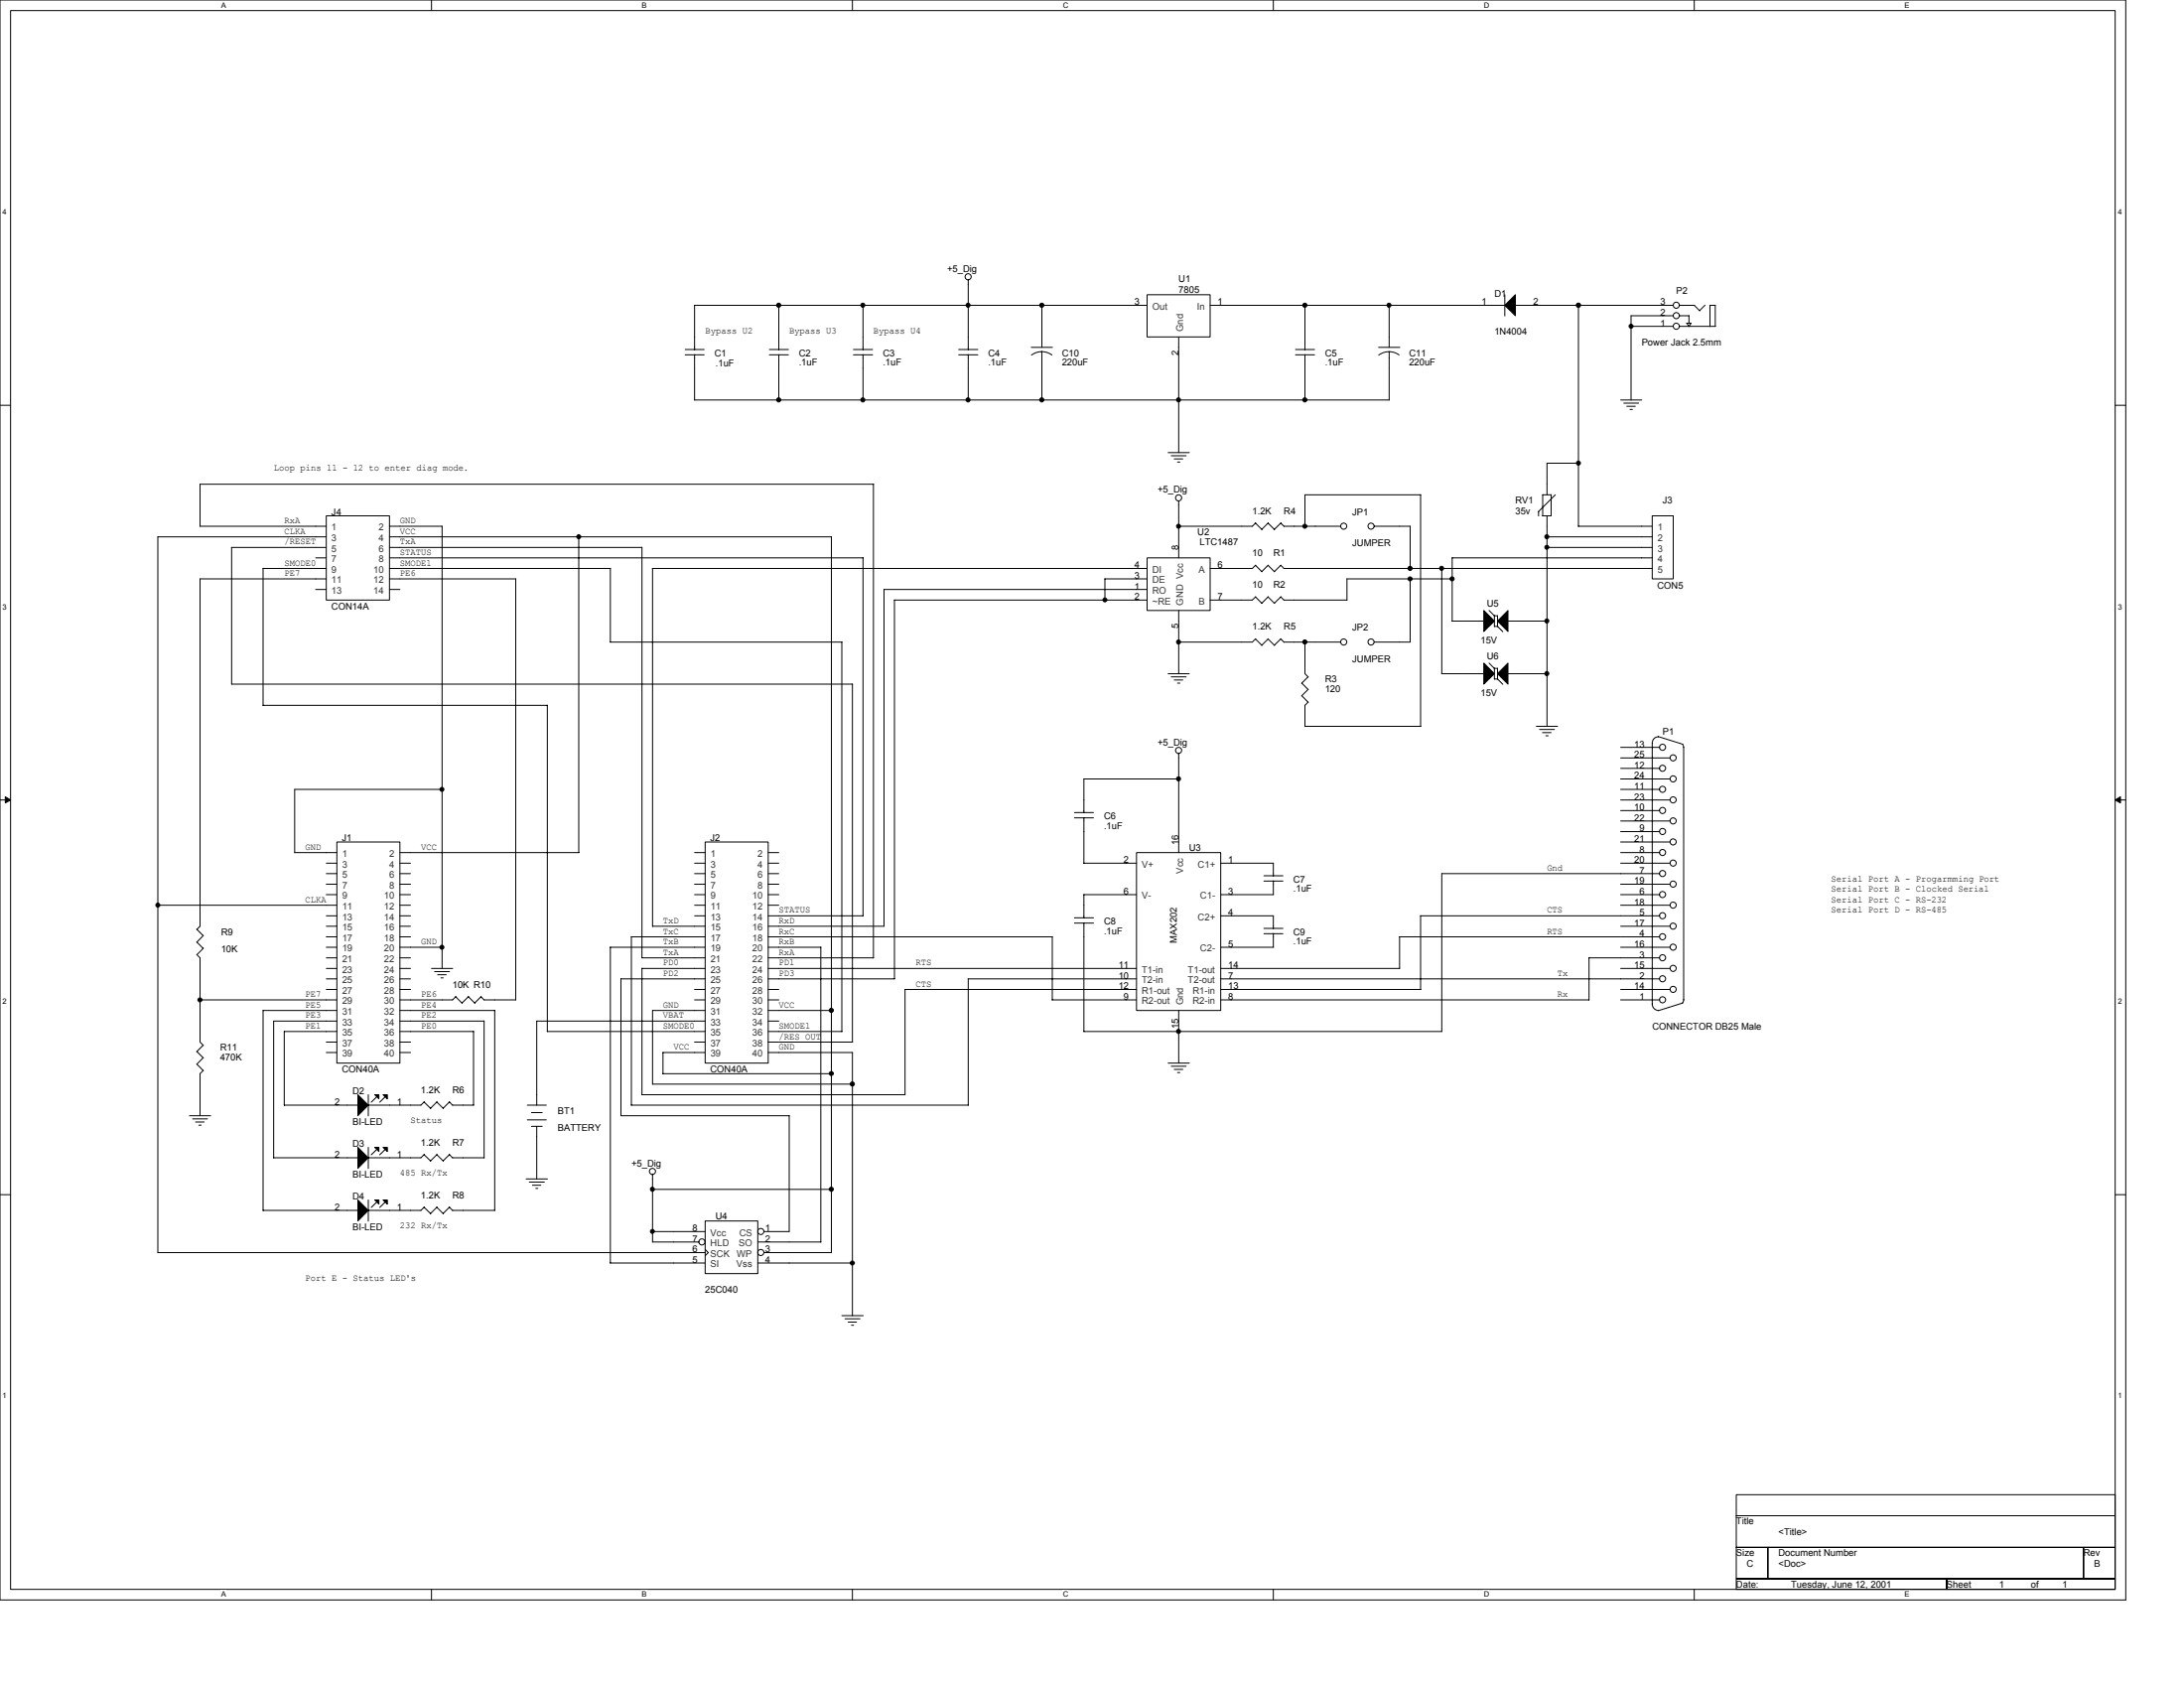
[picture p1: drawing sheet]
<svg xmlns="http://www.w3.org/2000/svg" width="279mm" height="216mm" viewBox="0 0 279 216" stroke-linecap="round" stroke-linejoin="round" font-family="sans-serif">
<path d="M0 0h271.9v204.6h-271.9zM1.4 1.4h269.2v201.9h-269.2z" fill="none" stroke="#000" stroke-width=".13"/>
<g fill="#fff">
<path d="M28.3 .1h.6v1.1h-.6z"/>
<path d="M28.3 203.4h.6v1.1h-.6z"/>
</g>
<path d="M55.2 0v1.4M55.2 203.3v1.3" fill="none" stroke="#000" stroke-width=".13"/>
<g fill="#fff">
<path d="M82.1 .1h.7v1.1h-.7z"/>
<path d="M82.1 203.4h.7v1.1h-.7z"/>
</g>
<path d="M109.1 0v1.4M109.1 203.3v1.3" fill="none" stroke="#000" stroke-width=".13"/>
<g fill="#fff">
<path d="M136 .1h.7v1.1h-.7z"/>
<path d="M136 203.4h.7v1.1h-.7z"/>
</g>
<path d="M162.9 0v1.4M162.9 203.3v1.3" fill="none" stroke="#000" stroke-width=".13"/>
<g fill="#fff">
<path d="M189.8 .1h.7v1.1h-.7z"/>
<path d="M189.8 203.4h.7v1.1h-.7z"/>
</g>
<path d="M216.7 0v1.4M216.7 203.3v1.3" fill="none" stroke="#000" stroke-width=".13"/>
<g fill="#fff">
<path d="M243.7 .1h.6v1.1h-.6z"/>
<path d="M243.7 203.4h.6v1.1h-.6z"/>
<path d="M.3 26.6h.6v1h-.6z"/>
<path d="M270.9 26.6h.6v1h-.6z"/>
<path d="M.3 77.1h.6v1h-.6z"/>
<path d="M270.9 77.1h.6v1h-.6z"/>
</g>
<path d="M0 51.8h1.4M270.6 51.8h1.3" fill="none" stroke="#000" stroke-width=".13"/>
<g fill="#fff">
<path d="M.3 127.6h.6v1h-.6z"/>
<path d="M270.9 127.6h.6v1h-.6z"/>
</g>
<path d="M0 102.3h1.4M270.6 102.3h1.3" fill="none" stroke="#000" stroke-width=".13"/>
<path d="M.7 101.9l.7 .4-.7 .4zM270.6 102.3l.7-.4v.8z" fill="#000" stroke="#000" stroke-width=".13"/>
<g fill="#fff">
<path d="M.3 178h.6v1.1h-.6z"/>
<path d="M270.9 178h.6v1.1h-.6z"/>
</g>
<g fill="none" stroke="#000" stroke-width=".13">
<path d="M88.8 39.1h57.9M88.9 39.1v5.6M99.6 39.1v5.6M110.4 39.1v5.6M123.9 35.8v8.9M133.3 39v5.4M146.7 37.7h8.1v5.4h-8.1zM154.8 39.1h37.7M166.9 39v5.7M177.7 39v5.4M192.5 37.7v2.7M193.8 39.1h20.3"/>
<path d="M201.9 39.1v28.2M214.9 39.1h1.9l.6 .7M218.1 39l-.7 .7M218.7 39.1h.7M218.8 39.1v2.7M219.4 39v2.7M87.7 45.4h2.4M87.7 44.7h2.4M88.9 51.2h88.8M88.9 45.4v5.8M98.4 45.4h2.5M98.4 44.7h2.5"/>
<path d="M99.6 45.4v5.8M109.2 45.4h2.4M109.2 44.7h2.4M110.4 45.4v5.8M122.6 45.4h2.5M122.6 44.7h2.5M123.9 45.4v5.8M131.9 44.4h2.7M133.3 45v6.2M134.6 45.4a2.19 2.19 0 0 0-1.3-.4 2.14 2.14 0 0 0-1.3 .4M149.4 57.9h2.7M149.8 58.3h1.9"/>
<path d="M150.2 58.7h1.1M150.6 59.1h.3M150.8 43.1v14.8M165.7 45.4h2.5M165.7 44.7h2.5M166.9 45.4v5.8M176.4 44.4h2.7M177.7 45v6.2M179 45.4a2.17 2.17 0 0 0-2.6 0M197.9 59.2v4.1M197.9 59.2h4.1M207.3 51.2h2.7"/>
<path d="M207.7 51.6h1.9M208.1 52h1.1M208.5 52.4h.3M208.7 41.7h5.4M214.1 40.4h-5.4v10.8M214.9 40.4h1.2M214.9 41.7h4.6M215.8 41.3l.2 .5 .3-.5M215.8 41.3h.6M216.1 40.4v1M20.2 68.7h21.5M20.2 68.6v91.6"/>
<path d="M25.6 67.3h16.1M25.6 61.9v5.4M25.6 61.9h86.2M33.7 72.7h8M33.7 72.7v17.5M40.4 75.4h1.3M40.4 71.4h1.3M41.7 74h-16.1v44.5M41.7 70h-12.1v17.5M41.7 66h8.1v10.8h-8.1zM49.8 72.7h28.3M49.8 74h16.2"/>
<path d="M49.8 75.4h1.4M49.8 67.3h6.8M49.8 68.7h56.6M49.8 70h32.3v52.5M49.8 71.4h60.6M56.6 67.3v56.6M66 74v53.9M74 68.6v40.5M78.1 72.7v9.4h29.6M106.4 68.7v91.5M110.4 71.4v45.8M111.7 61.9v60.6h-13.4"/>
<path d="M113.1 75.4h33.6M113.1 75.4v43.1M141.3 74h5.4M141.4 74v2.8M146.7 71.4h8.1v6.7h-8.1zM146.7 72.7h-63.2v45.8M146.7 76.8h-32.3v48.4M150.8 67.3h9.4l.4-.4 .8 .8M150.8 64.1v7.3M150.8 78.1v8.1M154.8 72.7h5.4l.4-.4 .8 .8M160.6 76.3l.8 .9"/>
<path d="M160.6 76.3l-.4 .5h-5.4M162.2 66.9l.8 .8 .9-.8 .4 .4M162.2 72.3l.8 .8 .9-.8 .4 .4M162.2 76.3l.8 .9M162.2 66.9l-.8 .8M162.2 72.3l-.8 .8M162.2 76.3l-.8 .9M163.9 76.3l.4 .5M163.9 76.3l-.9 .9M164.3 72.7h47.1M164.3 76.8h8M164.3 67.3h7.2"/>
<path d="M166.9 63.3h14.8v29.6M166.9 63.3v4M175.8 67.3h4.6M180.4 67.3v5.4M180.4 74v8.1M184.4 72.7v13.5h5.4M185.8 74h-13.5v2.8M190.5 78.1l.7 .7M191.6 78.8h-.4v1.3M191.6 78.7v1.4l.7 .7M192.9 79.4h5M197.3 66h1.1"/>
<path d="M197.9 68.7h13.5M197.9 70h13.5M197.9 66v26.9M198.4 63.3v2.7M198.5 63.3h-1.1v2.7M199 63.3l-2.2 2.1v.6M201.9 67.3h9.5M211.4 71.4h-25.6v8h4M211.4 66h2.7v8h-2.7zM29.6 87.5h79.5v45.8M33.6 90.2h36.4v41.7h20.2M107.7 82.1v49.9"/>
<path d="M138.7 99.6v4.3M138.7 99.6h12.1M149.4 86.2h2.7M149.8 86.6h1.9M150.2 87h1.1M150.6 87.4h.3M150.8 96.4v12.7M160.6 81.7l.8 .8M160.6 81.7l-.4 .4h-9.4M162.2 81.7l.8 .8M162.2 81.7l-.8 .8M163.9 81.7l.4 .4"/>
<path d="M163.9 81.7l-.9 .8M164.3 82.1h7.2M166.5 87.4l.9 .8M166.9 92.9h14.9M166.9 82.1v4.1l.5 .4-.9 .8M166.9 90.2v2.7M167.3 88.2l-.8 .8 .9 .8-.5 .4M175.8 82.1h4.6M190.5 84.8l.7 .7M191.2 80.1h.4M191.2 86.8h.4M191.6 85.5h-.4v1.4"/>
<path d="M191.6 85.5v1.3l.7 .7M192.9 86.2h5M196.6 92.9h2.7M197 93.3h1.9M197.3 93.7h1.1M197.8 94.1h.3M207.3 95.6h5M207.3 96.9h6.4M207.3 98.3h5M207.3 99.6h6.4M211.4 95.1v33.4M212.2 94.2a.79 .79 0 0 0-.8 .8"/>
<path d="M212.2 94.2l3.1 1M215.2 95.2l.2 .4v32.3M20.2 115.8h22.9M25.2 118.9l.8 .8-.8 .8 .8 .8M25.6 118.4l-.4 .5M41.7 110.4h1.4M41.7 114.4h1.4M41.7 117.1h1.4M41.7 111.7h1.4M41.7 113.1h1.4M41.7 118.5h1.4M41.7 119.8h1.4"/>
<path d="M43.1 107.7h8.1v28.3h-8.1zM51.2 110.4h1.3M51.2 114.4h1.3M51.2 117.1h1.3M51.2 109.1h22.9M51.2 111.7h1.3M51.2 113.1h1.3M51.2 115.8h1.3M51.2 118.5h1.3M51.2 119.8h1.3M56.6 101h-18.9v8.1h5.4M80.8 119.8h9.4"/>
<path d="M80.8 119.8v21.6M83.5 118.5h6.7M88.9 110.4h1.3M88.9 114.4h1.3M88.9 117.1h1.3M88.9 109.1h1.3M88.9 111.7h1.3M88.9 113.1h1.3M88.9 115.8h1.3M90.2 107.7h8.1v28.3h-8.1zM98.3 110.4h1.3M98.3 114.4h1.3"/>
<path d="M98.3 117.1h12.1M98.3 109.1h1.3M98.3 111.7h1.3M98.3 113.1h1.3M98.3 115.8h1.3M98.3 118.5h14.8M98.3 119.8h36.3M134.6 119.8v8.1M137.5 104.6h2.4M137.5 103.9h2.4M137.5 118.1h2.4M137.5 117.4h2.4"/>
<path d="M138.7 104.6l-.1 5.8h6.8M138.7 118v14M145.4 109.1h10.8v20.1h-10.8zM145.4 114.4h-6.8l.1 3M156.2 110.4h6.7v1.6M156.2 117.1h6.7v1.7M161.7 112.7h2.4M161.7 112h2.4M161.7 119.4h2.4M161.7 118.7h2.4M162.9 112.7v1.7h-6.7M162.9 119.4v1.8h-6.7"/>
<path d="M207.3 110.4h6.4M207.3 114.4h5M207.3 101h5M207.3 102.3h6.4M207.3 103.7h5M207.3 105h6.4M207.3 106.4h5M207.3 107.7h6.4M207.3 109.1h5M207.3 113.1h6.4M207.3 115.8h6.4M207.3 118.5h6.4"/>
<path d="M212.3 117.1h-30.6v9.5M212.3 111.7h-27.9v20.2M212.3 119.8h-33.3v4.1M25.2 122.1l.4 .4v10.8l.4 .4-.8 .8M25.2 134.5l.8 .8M25.6 127.9h17.5M25.6 137.3v5.4M26 135.3l-.8 .8 .8 .8-.4 .5M26 121.3l-.8 .8M41.7 123.9h1.4M41.7 126.6h1.4M41.7 125.2h1.4"/>
<path d="M41.7 121.2h1.4M41.7 122.5h1.4M41.7 133.3h1.4M41.7 134.6h1.4M43.1 129.2h-9.4v25.6M43.1 130.6h-8.1v17.5M43.1 131.9h-6.7v9.5M51.2 123.9h1.3M51.2 126.6h1.3M51.2 125.2h1.3M51.2 121.2h5.4M51.2 122.5h1.3"/>
<path d="M51.2 130.6h10.7l.1 17.5h-4.1M51.2 129.2h12.1M51.2 131.9h9.4v9.5M51.2 133.3h1.3M51.2 134.6h1.3M55.2 123.9h2.7M55.6 124.3h1.9M56 124.7h1.1M56.4 125.1h.3M58.3 127.5l.8 .8M58.3 127.5l-.4 .4h-6.7M59.9 127.5l-.8 .8"/>
<path d="M61.5 127.5l.5 .4M61.6 127.5l-.9 .8-.8-.8M61.9 127.9h4.1M63.3 129.2v25.6M68.6 130.6h21.6M68.7 130.6v10.8M78.1 121.2h12.1M78.1 121.1v40.4h12.1M82.1 122.5h8.1M83.5 138.7h25.6M84.8 137.3h21.6M88.9 126.6h1.3"/>
<path d="M88.9 127.9h1.3M88.9 133.3h1.3M90.2 129.2h-6.7v9.5M90.2 123.9h-8.1v16.1M90.2 125.2h-10.8v17.5M90.2 134.6h-5.4v2.8M98.3 123.9h47.1M98.3 126.6h1.3M98.3 127.9h1.3M98.3 125.2h16.1M98.3 121.2h6.7M98.3 129.2h8.1"/>
<path d="M98.3 130.6h1.3M98.3 131.9h9.4M98.3 133.3h10.8M98.3 134.6h10.8v33.7M105 121.2v37.7M115.8 126.6h29.6M115.8 126.6v13.4M134.6 127.9h10.8M138.7 131.9h45.8M145.4 125.2h-21.5v16.2M149.4 136h2.7M149.8 136.4h1.9"/>
<path d="M150.2 136.8h1.1M150.6 137.2h.3M150.8 129.2v6.8M156.2 123.9h22.8M156.2 126.6h25.6M156.2 127.9h47.1M156.2 125.2h56.1M203.3 122.5h9M203.3 122.5v5.4M207.3 123.9h6.4M207.3 126.6h6.4M207.3 127.9h5"/>
<path d="M207.3 121.2h6.4M215.3 128.3l-3.1 .9a.81 .81 0 0 1-.8-.8M215.4 127.9l-.2 .4M0 152.8h1.4M24.2 142.7h2.7M24.6 143.1h1.9M25 143.5h1.1M25.4 143.9h.3M33.7 154.8h12.1M35 148.1h10.8M36.4 141.4h9.4M47.1 140v2.7"/>
<path d="M47.1 146.7v2.8M47.1 153.5v2.7M48.2 140.3l-.7 .7M48.2 147l-.7 .7M48.2 153.8l-.7 .6M49.3 140.3l-.7 .7M49.3 147l-.7 .7M49.3 153.8l-.7 .6M55.9 140.9l.8 .9M55.9 147.7l.8 .8M55.9 154.4l.8 .8M55.9 140.9l-.8 .9-.8-.9-.5 .5h-6.7"/>
<path d="M55.9 147.7l-.8 .8-.8-.8-.5 .4h-6.7M55.9 154.4l-.8 .8-.8-.8-.5 .4h-6.7M57.9 141.4h2.7M57.9 154.8h5.4M57.9 141.4l-.4-.5-.8 .9M57.9 148.1l-.4-.4-.8 .8M57.9 154.8l-.4-.4-.8 .8M67.3 150.8h2.7M67.5 141.4h2.4M67.5 143.2h2.4M67.7 151.2h1.9M68 144.1h1.4"/>
<path d="M68 142.3h1.4M68.1 151.6h1.1M68.5 152h.3M68.7 144.1v6.7M79.4 142.7h21.6M80.8 141.4h43.1M82.1 140h33.7M83.5 157.5h6.7M83.5 150.2v8.7h5.9M83.5 152.1h22.9M90.2 156.2h6.7v6.7h-6.7zM90.2 159.8l.4 .4-.4 .4"/>
<path d="M96.9 158.9h8.1M101 142.7v14.8h-3.3M270.6 152.8h1.3M20.2 160.2h70M96.9 161.5h12.2M97.7 160.2h8.7M107.7 168.3h2.7M108.1 168.7h1.9M108.5 169.1h1.1M108.9 169.5h.3M222.1 197.9h4.1v4h-4.1zM222.1 191.2h48.5v2.7h-48.5z"/>
<path d="M222.1 193.9h48.5v4h-48.5zM226.2 197.9h40.4v4h-40.4zM266.6 197.9h4v4h-4zM222.1 201.9h26.9v1.4h-26.9zM249 201.9h21.6v1.4h-21.6z"/>
<circle cx="123.9" cy="35.4" r=".39"/>
<circle cx="214.4" cy="39" r=".39"/>
<circle cx="214.4" cy="40.4" r=".39"/>
<circle cx="214.4" cy="41.7" r=".39"/>
<circle cx="150.8" cy="63.7" r=".39"/>
<circle cx="171.9" cy="67.3" r=".39"/>
<circle cx="175.4" cy="67.3" r=".39"/>
<circle cx="150.8" cy="96" r=".39"/>
<circle cx="171.9" cy="82.1" r=".39"/>
<circle cx="175.4" cy="82.1" r=".39"/>
<circle cx="212.7" cy="95.6" r=".39"/>
<circle cx="212.7" cy="98.3" r=".39"/>
<circle cx="214" cy="99.6" r=".39"/>
<circle cx="214" cy="96.9" r=".39"/>
<circle cx="212.7" cy="106.3" r=".39"/>
<circle cx="212.7" cy="119.8" r=".39"/>
<circle cx="212.7" cy="103.7" r=".39"/>
<circle cx="212.7" cy="111.7" r=".39"/>
<circle cx="212.7" cy="109" r=".39"/>
<circle cx="212.7" cy="101" r=".39"/>
<circle cx="212.7" cy="117.1" r=".39"/>
<circle cx="212.7" cy="114.4" r=".39"/>
<circle cx="214" cy="105" r=".39"/>
<circle cx="214" cy="110.4" r=".39"/>
<circle cx="214" cy="118.5" r=".39"/>
<circle cx="214" cy="102.3" r=".39"/>
<circle cx="214" cy="115.8" r=".39"/>
<circle cx="214" cy="113.1" r=".39"/>
<circle cx="214" cy="107.7" r=".39"/>
<circle cx="212.7" cy="127.9" r=".39"/>
<circle cx="212.7" cy="125.2" r=".39"/>
<circle cx="212.7" cy="122.5" r=".39"/>
<circle cx="214" cy="121.1" r=".39"/>
<circle cx="214" cy="126.5" r=".39"/>
<circle cx="214" cy="123.9" r=".39"/>
<circle cx="83.5" cy="149.8" r=".39"/>
<circle cx="89.8" cy="158.8" r=".39"/>
<circle cx="97.3" cy="157.5" r=".39"/>
<circle cx="97.3" cy="160.2" r=".39"/>
</g>
<g fill="#000" stroke="#000" stroke-width=".13">
<path d="M193.9 37.7v2.7l-1.4-1.3z" fill-rule="evenodd"/>
<path d="M189.8 78.1l1.4 1.3-1.4 1.4z" fill-rule="evenodd"/>
<path d="M192.9 78.1v2.7l-1.3-1.4z" fill-rule="evenodd"/>
<path d="M189.8 84.8l1.4 1.4-1.4 1.3z" fill-rule="evenodd"/>
<path d="M192.9 84.8v2.7l-1.3-1.3z" fill-rule="evenodd"/>
<path d="M45.8 140l1.3 1.4-1.3 1.3z" fill-rule="evenodd"/>
<path d="M45.8 146.7l1.3 1.4-1.3 1.3z" fill-rule="evenodd"/>
<path d="M45.8 153.5l1.3 1.3-1.3 1.4z" fill-rule="evenodd"/>
<path d="M47.9 140h.6v.5z" fill-rule="evenodd"/>
<path d="M47.9 146.7h.6v.6z" fill-rule="evenodd"/>
<path d="M47.9 153.5h.6v.5z" fill-rule="evenodd"/>
<path d="M49 140h.6v.5z" fill-rule="evenodd"/>
<path d="M49 146.7h.6v.6z" fill-rule="evenodd"/>
<path d="M49 153.5h.6v.5z" fill-rule="evenodd"/>
<circle cx="99.6" cy="39" r=".27"/>
<circle cx="110.4" cy="39" r=".26"/>
<circle cx="123.8" cy="39" r=".26"/>
<circle cx="133.3" cy="39" r=".27"/>
<circle cx="166.9" cy="39" r=".27"/>
<circle cx="177.7" cy="39" r=".26"/>
<circle cx="201.9" cy="39" r=".26"/>
<circle cx="99.6" cy="51.1" r=".27"/>
<circle cx="110.4" cy="51.1" r=".26"/>
<circle cx="123.8" cy="51.1" r=".26"/>
<circle cx="133.3" cy="51.1" r=".27"/>
<circle cx="150.8" cy="51.1" r=".26"/>
<circle cx="166.9" cy="51.1" r=".27"/>
<circle cx="201.9" cy="59.2" r=".26"/>
<circle cx="208.7" cy="41.7" r=".26"/>
<circle cx="74" cy="68.7" r=".26"/>
<circle cx="141.4" cy="76.7" r=".25"/>
<circle cx="150.8" cy="67.3" r=".25"/>
<circle cx="166.9" cy="67.3" r=".26"/>
<circle cx="180.4" cy="72.7" r=".27"/>
<circle cx="180.4" cy="74" r=".26"/>
<circle cx="184.4" cy="72.7" r=".26"/>
<circle cx="185.8" cy="74" r=".26"/>
<circle cx="197.9" cy="68.7" r=".26"/>
<circle cx="197.9" cy="79.4" r=".26"/>
<circle cx="197.9" cy="70" r=".25"/>
<circle cx="150.8" cy="82.1" r=".26"/>
<circle cx="150.8" cy="99.6" r=".26"/>
<circle cx="166.9" cy="82.1" r=".27"/>
<circle cx="197.9" cy="86.2" r=".26"/>
<circle cx="20.2" cy="115.8" r=".26"/>
<circle cx="56.5" cy="101" r=".25"/>
<circle cx="25.6" cy="127.9" r=".26"/>
<circle cx="56.5" cy="121.2" r=".25"/>
<circle cx="106.3" cy="129.2" r=".27"/>
<circle cx="106.4" cy="137.3" r=".26"/>
<circle cx="109" cy="138.6" r=".27"/>
<circle cx="150.8" cy="131.9" r=".26"/>
<circle cx="83.5" cy="152.1" r=".26"/>
<circle cx="83.5" cy="157.5" r=".25"/>
<circle cx="106.3" cy="152.1" r=".27"/>
<circle cx="109" cy="161.5" r=".26"/>
</g>
<g font-size="1.2">
<text x="121.2" y="34.8">+5_Dig</text>
<text x="145.1" y="39">3</text>
<text x="150.8" y="36.1">U1</text>
<text x="150.8" y="37.5">7805</text>
<text x="155.8" y="39">1</text>
<text x="189.5" y="39">1</text>
<text x="191.2" y="38">D1</text>
<text x="196.2" y="39">2</text>
<text x="212.4" y="39">3</text>
<text x="212.4" y="40.4">2</text>
<text x="212.4" y="41.7">1</text>
<text x="214.5" y="37.6">P2</text>
<text x="90.2" y="42.7">Bypass U2</text>
<text x="91.4" y="45.5">C1</text>
<text x="91.5" y="46.9">.1uF</text>
<text x="101" y="42.7">Bypass U3</text>
<text x="102.2" y="45.5">C2</text>
<text x="102.2" y="46.7">.1uF</text>
<text x="111.7" y="42.7">Bypass U4</text>
<text x="112.9" y="45.5">C3</text>
<text x="112.9" y="46.7">.1uF</text>
<text x="126.4" y="45.5">C4</text>
<text x="126.4" y="46.7">.1uF</text>
<text x="135.8" y="45.5">C10</text>
<text x="135.8" y="46.7">220uF</text>
<text x="150.8" y="45.4" transform="rotate(-90 150.8 45.4)">2</text>
<text x="169.5" y="45.5">C5</text>
<text x="169.5" y="46.7">.1uF</text>
<text x="180.3" y="45.5">C11</text>
<text x="180.3" y="46.7">220uF</text>
<text x="191.2" y="42.8">1N4004</text>
<text x="210" y="44.2">Power Jack 2.5mm</text>
<text x="35" y="60.2">Loop pins 11 - 12 to enter diag mode.</text>
<text x="42.4" y="65.9">J4</text>
<text x="148.1" y="63">+5_Dig</text>
<text x="160.2" y="65.7">1.2K</text>
<text x="164.3" y="65.7">R4</text>
<text x="173" y="65.9">JP1</text>
<text x="193.9" y="64.4">RV1</text>
<text x="193.9" y="65.7">35v</text>
<text x="212.7" y="64.4">J3</text>
<text x="36.4" y="67">RxA</text>
<text x="36.4" y="68.3">CLKA</text>
<text x="36.4" y="69.6">/RESET</text>
<text x="51.2" y="69.6">TxA</text>
<text x="51.2" y="68.3">VCC</text>
<text x="51.2" y="71">STATUS</text>
<text x="51.2" y="67">GND</text>
<text x="150.8" y="70.4" transform="rotate(-90 150.8 70.4)">8</text>
<text x="153.2" y="68.4">U2</text>
<text x="153.5" y="69.8">LTC1487</text>
<text x="160.2" y="71.1">10</text>
<text x="162.9" y="71.1">R1</text>
<text x="173" y="69.9">JUMPER</text>
<text x="36.4" y="73.7">PE7</text>
<text x="36.4" y="72.3">SMODE0</text>
<text x="42.4" y="78">CON14A</text>
<text x="51.2" y="73.7">PE6</text>
<text x="51.2" y="72.3">SMODE1</text>
<text x="145.1" y="72.7">4</text>
<text x="145.1" y="74">3</text>
<text x="145.1" y="75.4">1</text>
<text x="145.1" y="76.7">2</text>
<text x="155.8" y="72.7">6</text>
<text x="155.8" y="76.7">7</text>
<text x="160.2" y="75.1">10</text>
<text x="162.9" y="75.1">R2</text>
<text x="190.2" y="77.6">U5</text>
<text x="212" y="75.3">CON5</text>
<text x="150.8" y="80.4" transform="rotate(-90 150.8 80.4)">5</text>
<text x="160.2" y="80.5">1.2K</text>
<text x="164.3" y="80.5">R5</text>
<text x="173" y="80.7">JP2</text>
<text x="189.4" y="82.3">15V</text>
<text x="169.5" y="87.3">R3</text>
<text x="169.5" y="88.5">120</text>
<text x="173" y="84.7">JUMPER</text>
<text x="189.4" y="89">15V</text>
<text x="190.2" y="84.3">U6</text>
<text x="148.1" y="95.3">+5_Dig</text>
<text x="209.1" y="95.6">13</text>
<text x="212.7" y="94">P1</text>
<text x="209.1" y="96.9">25</text>
<text x="209.1" y="98.3">12</text>
<text x="209.1" y="99.6">24</text>
<text x="209.1" y="100.9">11</text>
<text x="43.8" y="107.6">J1</text>
<text x="90.9" y="107.6">J2</text>
<text x="141.2" y="104.8">C6</text>
<text x="141.2" y="106">.1uF</text>
<text x="209.1" y="102.3">23</text>
<text x="209.1" y="103.7">10</text>
<text x="209.1" y="105">22</text>
<text x="209.1" y="107.7">21</text>
<text x="209.7" y="106.3">9</text>
<text x="39.1" y="108.7">GND</text>
<text x="53.8" y="108.7">VCC</text>
<text x="143.8" y="110.4">2</text>
<text x="150.8" y="108.1" transform="rotate(-90 150.8 108.1)">16</text>
<text x="152.1" y="108.8">U3</text>
<text x="157.1" y="110.4">1</text>
<text x="165.5" y="112.8">C7</text>
<text x="197.9" y="111.4">Gnd</text>
<text x="209.1" y="110.4">20</text>
<text x="209.1" y="113.1">19</text>
<text x="209.7" y="109">8</text>
<text x="209.7" y="111.7">7</text>
<text x="234.3" y="112.7">Serial Port A - Progarmming Port</text>
<text x="28.3" y="119.6">R9</text>
<text x="39.1" y="115.4">CLKA</text>
<text x="84.8" y="118.1">TxD</text>
<text x="84.8" y="119.4">TxC</text>
<text x="99.6" y="119.4">RxC</text>
<text x="99.6" y="118.1">RxD</text>
<text x="99.6" y="116.8">STATUS</text>
<text x="141.2" y="118.2">C8</text>
<text x="141.2" y="119.4">.1uF</text>
<text x="143.8" y="114.4">6</text>
<text x="157.1" y="114.4">3</text>
<text x="157.1" y="117.1">4</text>
<text x="165.5" y="114">.1uF</text>
<text x="165.5" y="119.6">C9</text>
<text x="197.9" y="116.8">CTS</text>
<text x="197.9" y="119.4">RTS</text>
<text x="209.1" y="115.8">18</text>
<text x="209.1" y="118.4">17</text>
<text x="209.7" y="114.4">6</text>
<text x="209.7" y="117.1">5</text>
<text x="209.7" y="119.8">4</text>
<text x="234.3" y="114.1">Serial Port B - Clocked Serial</text>
<text x="234.3" y="115.4">Serial Port C - RS-232</text>
<text x="234.3" y="116.8">Serial Port D - RS-485</text>
<text x="28.3" y="121.7">10K</text>
<text x="53.8" y="120.8">GND</text>
<text x="84.8" y="120.8">TxB</text>
<text x="84.8" y="122.1">TxA</text>
<text x="84.8" y="123.5">PD0</text>
<text x="84.8" y="124.8">PD2</text>
<text x="99.6" y="120.8">RxB</text>
<text x="99.6" y="122.1">RxA</text>
<text x="99.6" y="123.5">PD1</text>
<text x="99.6" y="124.8">PD3</text>
<text x="117.1" y="123.5">RTS</text>
<text x="143.1" y="125.2">10</text>
<text x="143.1" y="123.8">11</text>
<text x="150.6" y="120.6" transform="rotate(-90 150.6 120.6)">MAX202</text>
<text x="157.1" y="121.1">5</text>
<text x="157.1" y="123.8">14</text>
<text x="157.1" y="125.2">7</text>
<text x="165.5" y="120.8">.1uF</text>
<text x="199.2" y="124.8">Tx</text>
<text x="209.1" y="121.1">16</text>
<text x="209.1" y="123.8">15</text>
<text x="209.7" y="122.5">3</text>
<text x="209.7" y="125.2">2</text>
<text x="39.1" y="127.5">PE7</text>
<text x="39.1" y="128.9">PE5</text>
<text x="39.1" y="130.2">PE3</text>
<text x="39.1" y="131.6">PE1</text>
<text x="53.8" y="127.5">PE6</text>
<text x="53.8" y="128.9">PE4</text>
<text x="53.8" y="130.2">PE2</text>
<text x="53.8" y="131.6">PE0</text>
<text x="57.9" y="126.3">10K R10</text>
<text x="84.8" y="128.9">GND</text>
<text x="84.8" y="131.6">SMODE0</text>
<text x="84.8" y="130.2">VBAT</text>
<text x="99.6" y="131.6">SMODE1</text>
<text x="99.6" y="128.9">VCC</text>
<text x="117.1" y="126.2">CTS</text>
<text x="143.1" y="126.5">12</text>
<text x="143.8" y="127.9">9</text>
<text x="150.8" y="131.6" transform="rotate(-90 150.8 131.6)">15</text>
<text x="157.1" y="126.5">13</text>
<text x="157.1" y="127.9">8</text>
<text x="199.2" y="127.5">Rx</text>
<text x="209.1" y="126.5">14</text>
<text x="209.7" y="127.9">1</text>
<text x="211.4" y="131.7">CONNECTOR DB25 Male</text>
<text x="28.2" y="134.4">R11</text>
<text x="28.2" y="135.6">470K</text>
<text x="43.8" y="137.2">CON40A</text>
<text x="86.2" y="134.3">VCC</text>
<text x="90.9" y="137.2">CON40A</text>
<text x="99.6" y="134.3">GND</text>
<text x="99.6" y="132.9">/RES_OUT</text>
<text x="42.8" y="141.3">2</text>
<text x="45.1" y="139.9">D2</text>
<text x="45.1" y="143.9">BI-LED</text>
<text x="50.8" y="141.3">1</text>
<text x="52.5" y="143.7">Status</text>
<text x="53.8" y="139.8">1.2K</text>
<text x="57.9" y="139.8">R6</text>
<text x="71.4" y="142.5">BT1</text>
<text x="42.8" y="148.1">2</text>
<text x="45.1" y="146.6">D3</text>
<text x="50.8" y="148.1">1</text>
<text x="53.8" y="146.5">1.2K</text>
<text x="57.9" y="146.5">R7</text>
<text x="71.4" y="144.6">BATTERY</text>
<text x="80.8" y="149.2">+5_Dig</text>
<text x="42.8" y="154.8">2</text>
<text x="45.1" y="150.7">BI-LED</text>
<text x="45.1" y="153.4">D4</text>
<text x="50.8" y="154.8">1</text>
<text x="51.2" y="150.4">485 Rx/Tx</text>
<text x="53.8" y="153.2">1.2K</text>
<text x="57.9" y="153.2">R8</text>
<text x="91.5" y="155.9">U4</text>
<text x="45.1" y="157.4">BI-LED</text>
<text x="51.2" y="157.1">232 Rx/Tx</text>
<text x="88.6" y="157.5">8</text>
<text x="88.6" y="158.8">7</text>
<text x="88.6" y="160.2">6</text>
<text x="88.6" y="161.5">5</text>
<text x="97.9" y="157.5">1</text>
<text x="97.9" y="158.8">2</text>
<text x="97.9" y="160.2">3</text>
<text x="97.9" y="161.5">4</text>
<text x="39.1" y="163.9">Port E - Status LED's</text>
<text x="90.2" y="165.4">25C040</text>
<text x="222.1" y="195">Title</text>
<text x="227.5" y="196.3">&lt;Title&gt;</text>
<text x="222.1" y="199">Size</text>
<text x="222.1" y="203">Date:</text>
<text x="223.5" y="200.3">C</text>
<text x="227.5" y="199">Document Number</text>
<text x="227.5" y="200.3">&lt;Doc&gt;</text>
<text x="229.1" y="203">Tuesday, June 12, 2001</text>
<text x="249" y="203">Sheet</text>
<text x="255.8" y="203">1</text>
<text x="259.8" y="203">of</text>
<text x="263.9" y="203">1</text>
<text x="266.5" y="199">Rev</text>
<text x="267.9" y="200.3">B</text>
</g>
<g font-size="1.2" fill="#333">
<text x="147.4" y="39.6">Out</text>
<text x="153.1" y="39.6">In</text>
<text x="151.4" y="42.4" transform="rotate(-90 151.4 42.4)">Gnd</text>
<text x="42.4" y="67.9">1</text>
<text x="42.4" y="69.2">3</text>
<text x="42.4" y="70.6">5</text>
<text x="42.4" y="71.9">7</text>
<text x="48.5" y="67.9">2</text>
<text x="48.5" y="69.2">4</text>
<text x="48.5" y="70.6">6</text>
<text x="48.5" y="71.9">8</text>
<text x="212" y="67.9">1</text>
<text x="212" y="69.2">2</text>
<text x="212" y="70.6">3</text>
<text x="212" y="71.9">4</text>
<text x="42.4" y="73.3">9</text>
<text x="42.4" y="74.6">11</text>
<text x="42.4" y="75.9">13</text>
<text x="47.8" y="73.3">10</text>
<text x="47.8" y="74.6">12</text>
<text x="47.8" y="75.9">14</text>
<text x="147.4" y="73.3">DI</text>
<text x="147.4" y="74.6">DE</text>
<text x="147.4" y="75.9">RO</text>
<text x="147.4" y="77.3">~RE</text>
<text x="151.4" y="77.4" transform="rotate(-90 151.4 77.4)">GND Vcc</text>
<text x="153.3" y="73.3">A</text>
<text x="153.3" y="77.3">B</text>
<text x="212" y="73.3">5</text>
<text x="43.8" y="109.6">1</text>
<text x="43.8" y="111">3</text>
<text x="43.8" y="112.3">5</text>
<text x="43.8" y="113.6">7</text>
<text x="49.8" y="109.6">2</text>
<text x="49.8" y="111">4</text>
<text x="49.8" y="112.3">6</text>
<text x="49.8" y="113.6">8</text>
<text x="90.9" y="109.6">1</text>
<text x="90.9" y="111">3</text>
<text x="90.9" y="112.3">5</text>
<text x="90.9" y="113.6">7</text>
<text x="96.9" y="109.6">2</text>
<text x="96.9" y="111">4</text>
<text x="96.9" y="112.3">6</text>
<text x="96.9" y="113.6">8</text>
<text x="146.1" y="111">V+</text>
<text x="151.4" y="111.7" transform="rotate(-90 151.4 111.7)">Vcc</text>
<text x="153.2" y="111">C1+</text>
<text x="43.8" y="115">9</text>
<text x="43.8" y="116.3">11</text>
<text x="43.8" y="117.7">13</text>
<text x="43.8" y="119">15</text>
<text x="49.1" y="115">10</text>
<text x="49.1" y="116.3">12</text>
<text x="49.1" y="117.7">14</text>
<text x="49.1" y="119">16</text>
<text x="90.9" y="115">9</text>
<text x="90.9" y="116.3">11</text>
<text x="90.9" y="117.7">13</text>
<text x="90.9" y="119">15</text>
<text x="96.2" y="115">10</text>
<text x="96.2" y="116.3">12</text>
<text x="96.2" y="117.7">14</text>
<text x="96.2" y="119">16</text>
<text x="146.1" y="115">V-</text>
<text x="153.2" y="117.7">C2+</text>
<text x="153.5" y="115">C1-</text>
<text x="43.8" y="120.4">17</text>
<text x="43.8" y="121.7">19</text>
<text x="43.8" y="123.1">21</text>
<text x="43.8" y="124.4">23</text>
<text x="43.8" y="125.8">25</text>
<text x="49.1" y="120.4">18</text>
<text x="49.1" y="121.7">20</text>
<text x="49.1" y="123.1">22</text>
<text x="49.1" y="124.4">24</text>
<text x="49.1" y="125.8">26</text>
<text x="90.9" y="120.4">17</text>
<text x="90.9" y="121.7">19</text>
<text x="90.9" y="123.1">21</text>
<text x="90.9" y="124.4">23</text>
<text x="90.9" y="125.8">25</text>
<text x="96.2" y="120.4">18</text>
<text x="96.2" y="121.7">20</text>
<text x="96.2" y="123.1">22</text>
<text x="96.2" y="124.4">24</text>
<text x="96.2" y="125.8">26</text>
<text x="146.1" y="125.8">T2-in</text>
<text x="146.1" y="124.4">T1-in</text>
<text x="152" y="124.4">T1-out</text>
<text x="152" y="125.8">T2-out</text>
<text x="153.5" y="121.7">C2-</text>
<text x="43.8" y="127.1">27</text>
<text x="43.8" y="128.4">29</text>
<text x="43.8" y="129.8">31</text>
<text x="43.8" y="131.1">33</text>
<text x="49.1" y="127.1">28</text>
<text x="49.1" y="128.4">30</text>
<text x="49.1" y="129.8">32</text>
<text x="49.1" y="131.1">34</text>
<text x="90.9" y="127.1">27</text>
<text x="90.9" y="128.4">29</text>
<text x="90.9" y="129.8">31</text>
<text x="90.9" y="131.1">33</text>
<text x="96.2" y="127.1">28</text>
<text x="96.2" y="128.4">30</text>
<text x="96.2" y="129.8">32</text>
<text x="96.2" y="131.1">34</text>
<text x="146.1" y="127.1">R1-out</text>
<text x="146.1" y="128.4">R2-out</text>
<text x="151.4" y="128.6" transform="rotate(-90 151.4 128.6)">Gnd</text>
<text x="152.6" y="127.1">R1-in</text>
<text x="152.6" y="128.4">R2-in</text>
<text x="43.8" y="132.5">35</text>
<text x="43.8" y="133.8">37</text>
<text x="43.8" y="135.2">39</text>
<text x="49.1" y="132.5">36</text>
<text x="49.1" y="133.8">38</text>
<text x="49.1" y="135.2">40</text>
<text x="90.9" y="132.5">35</text>
<text x="90.9" y="133.8">37</text>
<text x="90.9" y="135.2">39</text>
<text x="96.2" y="132.5">36</text>
<text x="96.2" y="133.8">38</text>
<text x="96.2" y="135.2">40</text>
<text x="90.9" y="158.1">Vcc</text>
<text x="90.9" y="159.4">HLD</text>
<text x="90.9" y="160.8">SCK</text>
<text x="94.3" y="160.8">WP</text>
<text x="94.5" y="159.4">SO</text>
<text x="94.6" y="158.1">CS</text>
<text x="90.9" y="162.1">SI</text>
<text x="94.2" y="162.1">Vss</text>
</g>
<g font-size="1">
<text x="28.3" y="1">A</text>
<text x="82.1" y="1">B</text>
<text x="136" y="1">C</text>
<text x="189.8" y="1">D</text>
<text x="243.7" y="1">E</text>
<text x=".3" y="27.4">4</text>
<text x="270.9" y="27.4">4</text>
<text x=".3" y="77.9">3</text>
<text x="270.9" y="77.9">3</text>
<text x=".3" y="128.4">2</text>
<text x="270.9" y="128.4">2</text>
<text x=".3" y="178.9">1</text>
<text x="270.9" y="178.9">1</text>
<text x="28.3" y="204.3">A</text>
<text x="82.1" y="204.3">B</text>
<text x="136" y="204.3">C</text>
<text x="189.8" y="204.3">D</text>
<text x="243.7" y="204.3">E</text>
</g>
</svg>
